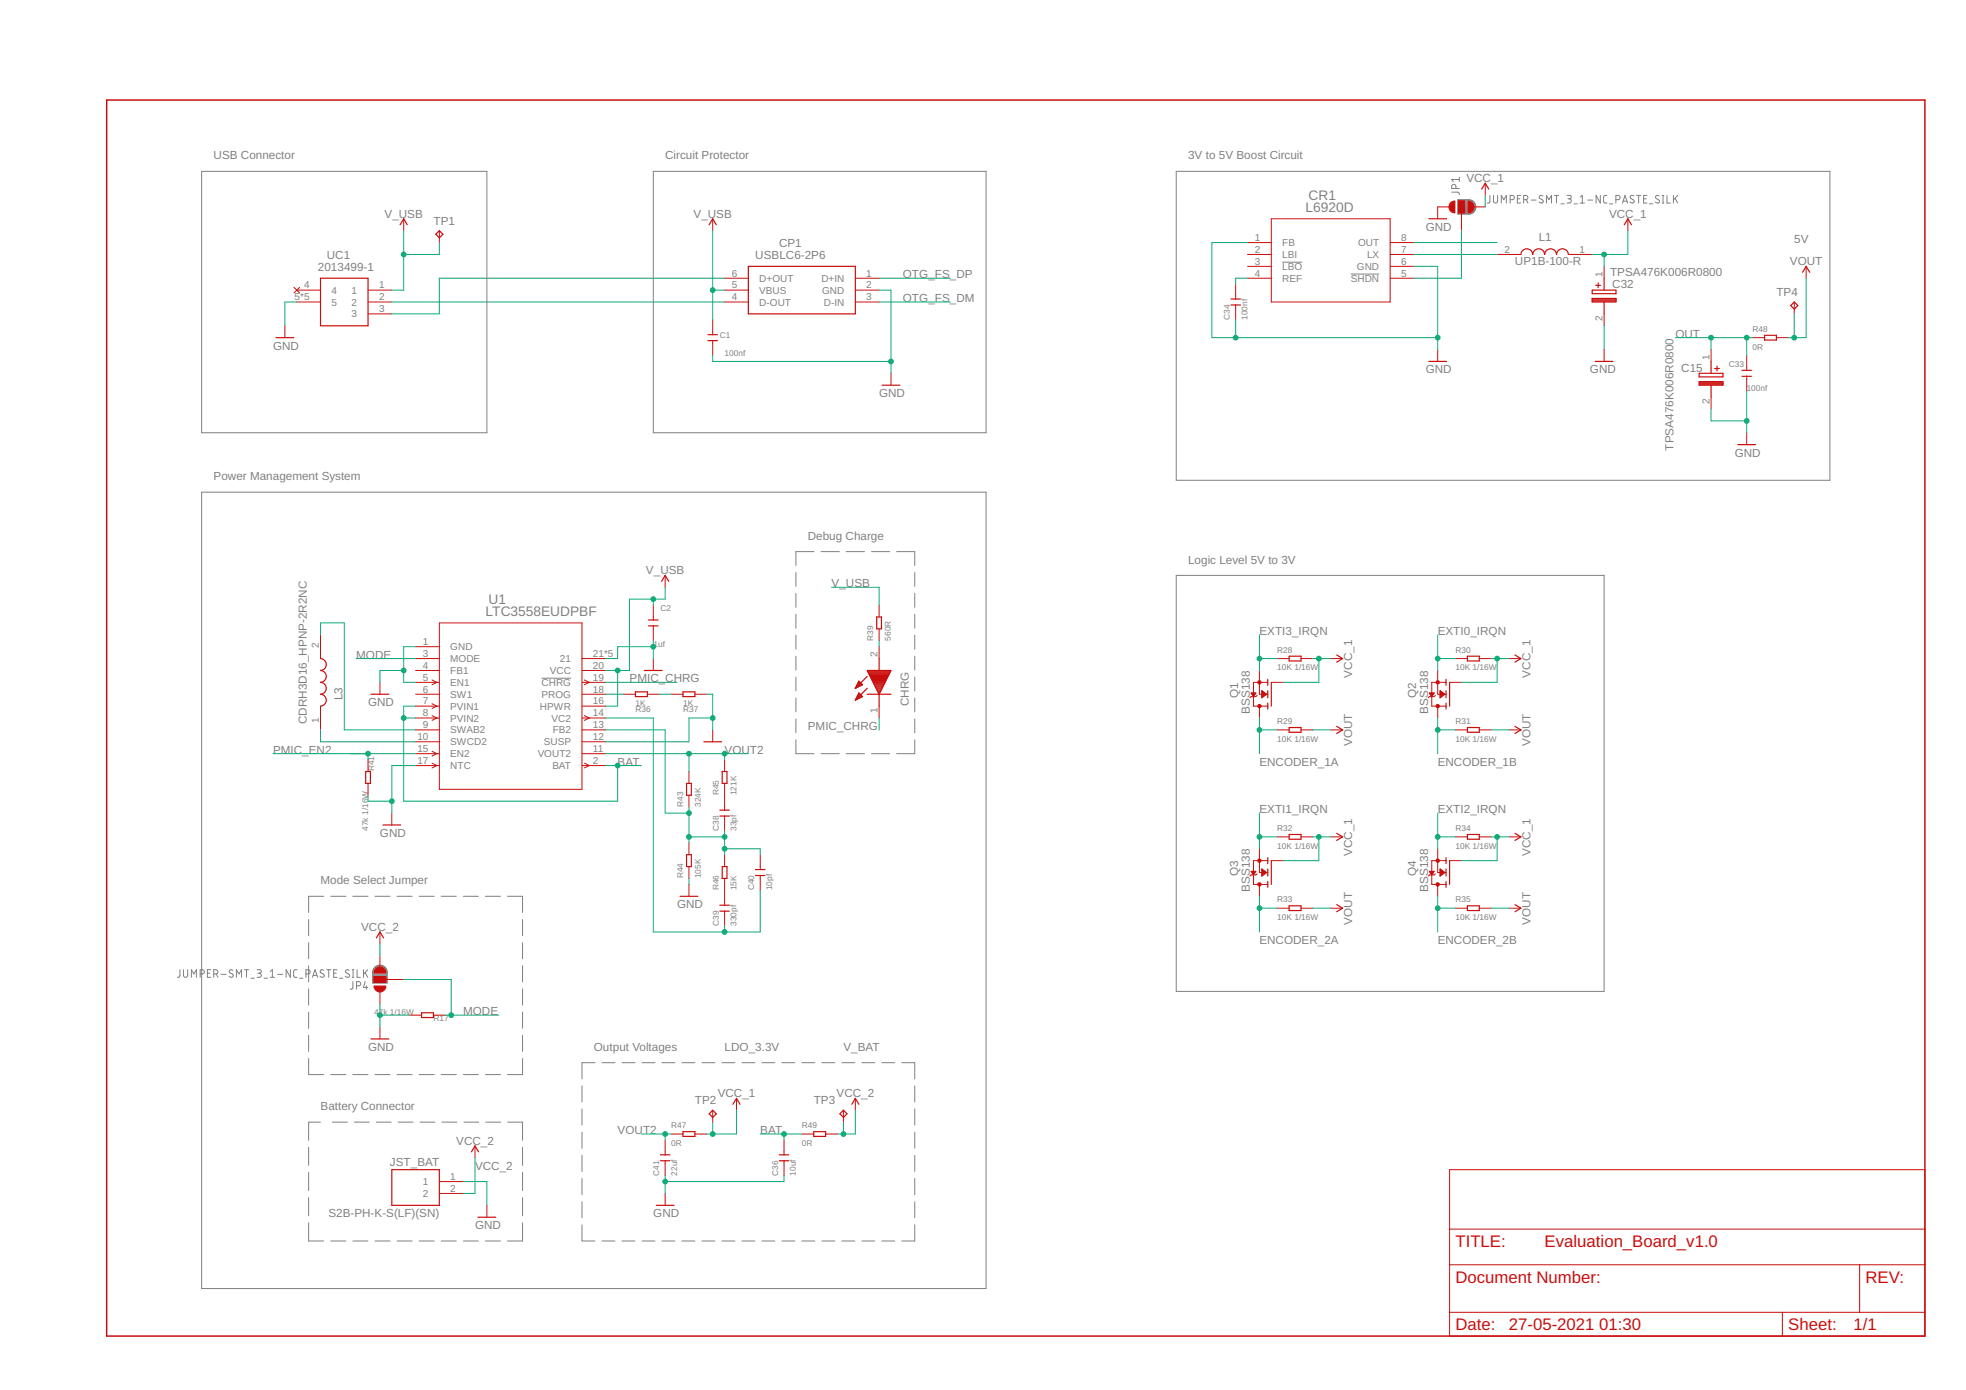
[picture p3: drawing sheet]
<svg xmlns="http://www.w3.org/2000/svg" width="420mm" height="297mm" viewBox="0 0 420 297" stroke-linecap="round" stroke-linejoin="round" font-family="sans-serif">
<g fill="none" stroke="#808080" stroke-width=".21">
<path d="M43.1 36.6h61v55.9h-61zM139.6 36.6h71.1v55.9h-71.1zM251.4 36.6h139.7v66h-139.7zM311.9 37.9v.9M311.9 38.4h-1.7l.4 .4M274 56h4.3M288.7 58.6h6M310.2 41.1h1.5l.2 .5M311.1 40.3v-.5a.46 .46 0 0 0-.4-.4 .46 .46 0 0 0-.5 .4v.5h1.7M318.4 41.8v1.4l-.2 .2h-.3M319.2 41.8v1.1a.44 .44 0 0 0 .4 .5 .44 .44 0 0 0 .5-.5v-1.1M320.8 43.4v-1.6l.6 .9 .5-.9v1.6"/>
<path d="M322.7 42.7h.5a.46 .46 0 0 0 .4-.5 .46 .46 0 0 0-.4-.4h-.5v1.6M324.3 42.5h.5M325 41.8h-.7v1.6h.7M325.6 42.7h.5a.46 .46 0 0 0 .4-.5 .46 .46 0 0 0-.4-.4h-.5v1.6M326.2 42.7l.3 .7M327.2 42.8h1.1M329.7 41.9l-.2-.1a.37 .37 0 0 0-.5 .1 .37 .37 0 0 0 .1 .5l.5 .3a.4 .4 0 0 1 .1 .6 .4 .4 0 0 1-.6 0l-.2-.1M330.5 43.4v-1.6l.5 .9 .6-.9v1.6M332.2 41.8h.9M332.6 41.8v1.6M333.6 43.6h.7M334.9 41.8h.5a.36 .36 0 0 1 .4 .3 .36 .36 0 0 1-.4 .4h-.3"/>
<path d="M335.3 42.5a.46 .46 0 0 1 .5 .4 .46 .46 0 0 1-.5 .5h-.4M336.4 43.6h.7M337.7 43.4h.9M337.7 42.1l.5-.3v1.6M339.3 42.8h1.1M342 41.8v1.6l-.9-1.6v1.6M343.4 41.8h-.5l-.2 .3v1.1l.2 .2h.5M344 43.6h.7M345.3 42.7h.5a.46 .46 0 0 0 .4-.5 .46 .46 0 0 0-.4-.4h-.5v1.6M346.8 43.4l.5-1.6 .5 1.6M346.9 43h.8M349.2 41.9l-.6-.1-.2 .3 .1 .3 .6 .3a.38 .38 0 0 1 .1 .5 .38 .38 0 0 1-.5 .2l-.4-.2"/>
<path d="M349.8 41.8h.8M350.2 41.8v1.6M351.3 42.5h.5M352 41.8h-.7v1.6h.7M352.5 43.6h.7M354.6 41.9l-.6-.1-.2 .3 .1 .3 .6 .3a.38 .38 0 0 1 .1 .5 .38 .38 0 0 1-.5 .2l-.3-.2M355.2 43.4h.4M355.2 41.8h.4M355.4 41.8v1.6M356.3 41.8v1.6h.7M357.6 41.8v1.6M358 42.4l.5 1"/>
<path d="M358.5 41.8l-.9 1M43.1 105.2h167.6v170.2h-167.6zM174 117.9h-3.9v2.9M175.5 117.9h3.9M180.8 117.9h3.9M186.2 117.9h3.9M191.6 117.9h3.9v2.9M170.1 122.3v3M170.1 126.8v3M170.1 131.3v3M170.1 135.7v3M195.5 122.3v3"/>
<path d="M195.5 126.8v3M195.5 131.3v3M195.5 135.7v3M251.4 123h91.4v88.9h-91.4zM115.7 144.9h6.3M170.1 140.2v3M170.1 144.7v3M170.1 149.2v2.9M170.1 153.6v3M170.1 158.1v3h3.9M195.5 140.2v3M195.5 144.7v3"/>
<path d="M195.5 149.2v2.9M195.5 153.6v3M195.5 158.1v3h-3.9M175.5 161.1h3.9M180.8 161.1h3.9M186.2 161.1h3.9M66 196.5v3.4M69.2 191.5h-3.2v3.5M70.7 191.5h3.2M75.4 191.5h3.2M80.1 191.5h3.3M84.9 191.5h3.2"/>
<path d="M89.6 191.5h3.2M94.3 191.5h3.2M99 191.5h3.2M103.7 191.5h3.3M108.5 191.5h3.2v3.5M111.7 196.5v3.4M38.5 207.2l-.1 1.4-.5 .3M39.2 207.2v1.2a.44 .44 0 0 0 .5 .5 .44 .44 0 0 0 .4-.5v-1.2M40.9 208.9v-1.7l.5 .9 .6-.9v1.7M42.8 208.1h.4a.46 .46 0 0 0 .5-.4 .46 .46 0 0 0-.5-.5h-.4v1.7M44.3 208h.6M45 207.2h-.7v1.7h.7"/>
<path d="M45.7 208.1h.4a.46 .46 0 0 0 .5-.4 .46 .46 0 0 0-.5-.5h-.4v1.7M46.2 208.1l.4 .8M47.2 208.2h1.1M49.8 207.4a.41 .41 0 0 0-.6-.1 .41 .41 0 0 0-.1 .5l.6 .4a.41 .41 0 0 1 0 .6 .41 .41 0 0 1-.6-.1l-.1-.1M50.5 208.9v-1.7l.6 .9 .5-.9v1.7M52.2 207.2h.9M52.7 207.2v1.7M53.6 209h.8M54.9 207.2h.6a.37 .37 0 0 1 .4 .4 .37 .37 0 0 1-.4 .4h-.4M55.4 208a.44 .44 0 0 1 .5 .4 .44 .44 0 0 1-.5 .5h-.5M56.5 209h.7M57.8 208.9h.9"/>
<path d="M57.8 207.6l.4-.4v1.7M59.3 208.2h1.1M62.1 207.2v1.7l-.9-1.7v1.7M63.5 207.2l-.5 .1-.2 .3v1l.2 .2 .5 .1M64 209h.7M65.4 208.1h.4a.46 .46 0 0 0 .5-.4 .46 .46 0 0 0-.5-.5h-.4v1.7M66 201.4v3.5M66 206.4v3.4M66 211.3v3.5M66 216.3v3.4M66.8 208.9l.5-1.7 .6 1.7M66.9 208.4h.8"/>
<path d="M69.2 207.4a.41 .41 0 0 0-.6-.1 .41 .41 0 0 0-.1 .5l.6 .4a.38 .38 0 0 1 .1 .5 .38 .38 0 0 1-.5 .1l-.3-.2M69.8 207.2h.9M70.3 207.2v1.7M71.3 208h.6M72 207.2h-.7v1.7h.7M72.5 209h.8M74.6 207.4a.41 .41 0 0 0-.6-.1 .41 .41 0 0 0-.1 .5l.6 .4a.38 .38 0 0 1 .2 .5 .38 .38 0 0 1-.6 .1l-.3-.2M75.3 208.9h.3M75.3 207.2h.3M75.4 209.8v1.4l-.5 .2M75.5 207.2v1.7M76.2 210.7h.4a.46 .46 0 0 0 .5-.5 .46 .46 0 0 0-.5-.4h-.4v1.6"/>
<path d="M76.3 207.2v1.7h.7M77.7 207.2v1.7M78 207.9l.6 1M78 209.8l-.3 1.2h.9M78.3 210.7v.7M78.6 207.2l-.9 1M111.7 201.4v3.5M111.7 206.4v3.4M111.7 211.3v3.5M111.7 216.3v3.4M66 221.2v3.5M66 226.2v3.4h3.2"/>
<path d="M68.5 239.8h-2.5v3.9M70.7 229.6h3.2M71 239.8h3.2M75.4 229.6h3.2M75.7 239.8h3.2M80.1 229.6h3.3M80.4 239.8h3.2M84.9 229.6h3.2M85.1 239.8h3.2M89.6 229.6h3.2M89.8 239.8h3.2M94.3 229.6h3.2"/>
<path d="M94.4 239.8h3.2M99 229.6h3.2M99.1 239.8h3.2M103.7 229.6h3.3M103.8 239.8h3.2M108.5 239.8h3.2v3.9M111.7 221.2v3.5M111.7 226.2v3.4h-3.2M124.4 232.1v3.4M124.4 237v3.4M127.1 227.1h-2.7v3.4M128.7 227.1h2.7"/>
<path d="M132.9 227.1h2.8M137.2 227.1h2.8M141.5 227.1h2.7M145.7 227.1h2.8M150 227.1h2.8M154.3 227.1h2.8M158.6 227.1h2.7M162.8 227.1h2.8M167.1 227.1h2.8M171.4 227.1h2.7M175.6 227.1h2.8M179.9 227.1h2.8"/>
<path d="M184.2 227.1h2.7M188.4 227.1h2.8M192.7 227.1h2.8v3.4M195.5 232.1v3.4M195.5 237v3.4M66 245.2v3.8M66 250.5v3.9M66 255.9v3.9M111.7 245.2v3.8M111.7 250.5v3.9M111.7 255.9v3.9M124.4 241.9v3.5"/>
<path d="M124.4 246.9v3.4M124.4 251.8v3.5M124.4 256.8v3.4M195.5 241.9v3.5M195.5 246.9v3.4M195.5 251.8v3.5M195.5 256.8v3.4M66 261.3v3.9h3.2M70.7 265.2h3.2M75.4 265.2h3.2M80.1 265.2h3.3M84.9 265.2h3.2"/>
<path d="M89.6 265.2h3.2M94.3 265.2h3.2M99 265.2h3.2M103.7 265.2h3.3M111.7 261.3v3.9h-3.2M124.4 261.7v3.5h2.7M128.7 265.2h2.7M132.9 265.2h2.8M137.2 265.2h2.8M141.5 265.2h2.7M145.7 265.2h2.8M150 265.2h2.8"/>
<path d="M154.3 265.2h2.8M158.6 265.2h2.7M162.8 265.2h2.8M167.1 265.2h2.8M171.4 265.2h2.7M175.6 265.2h2.8M179.9 265.2h2.8M184.2 265.2h2.7M188.4 265.2h2.8M195.5 261.7v3.5h-2.8"/>
</g>
<g fill="none" stroke="#808080" stroke-width=".25">
<path d="M311.6 45.7h2.7M311.6 45.4h3.2M311.6 45.2h3.4M311.6 45h3.6M311.6 44.8h3.7M311.6 44.6h3.7M311.6 44.3h3.8M311.6 44.1h3.8M311.6 43.9h3.7M311.6 43.7h3.7M311.6 43.4h3.6M311.6 43.2h3.4"/>
<path d="M311.6 43h3.1M311.6 42.8h2.7M315 43.2l-.4-.3-.7-.2h-2.3v3h2.8M315 45.2l-.6 .5M315 43.2l.2 .3M315.2 45l-.2 .2M315.2 43.5l.2 .7-.1 .5M315.3 44.7l-.1 .3M79.7 209.9h3M79.7 209.7h3M79.7 209.4h3M79.7 209.2h3"/>
<path d="M79.7 209h3M79.7 208.8h3M79.7 208.6h3M79.7 208.3h3M79.7 208.1h3M79.7 207.9h3M79.7 207.7h3M79.7 207.5h3M79.8 207.2h2.8M79.9 207h2.6M80 206.8a1.51 1.51 0 0 1 1.7-.4 1.51 1.51 0 0 1 1 1.4v2.3h-3v-2.6zM80.1 206.8h2.2"/>
<path d="M80.3 206.6h1.8M80.8 206.3h.8"/>
</g>
<g fill="none" stroke="#c90d0c" stroke-width=".25">
<path d="M68.5 59.5h10.2v10.1h-10.2zM85.5 48l.8-1.2 .7 1.2M93.1 50.1l.8-.8 .8 .8-.8 .7zM151.6 48l.7-1.2 .8 1.2M159.9 56.9h22.9v10.2h-22.9zM305.4 46.8h3.8M316.7 40.4l.7-1.2 .8 1.2M325 54.4a1.27 1.27 0 0 1 1.3-1.2 1.27 1.27 0 0 1 1.3 1.2 1.27 1.27 0 0 1 1.2-1.2 1.27 1.27 0 0 1 1.3 1.2 1.27 1.27 0 0 1 1.3-1.2 1.27 1.27 0 0 1 1.3 1.2 1.27 1.27 0 0 1 1.2-1.2 1.27 1.27 0 0 1 1.3 1.2M342.8 59.5v2.5M347.1 48l.8-1.2 .8 1.2M385.2 58.2l.8-1.3 .8 1.3M59 72.2h3.8"/>
<path d="M151.3 72.8h2M151.3 71.5h2M263.1 63.9h2M263.1 65.2h2M305.4 77.2h3.8M340.3 62h5.1v.8h-5.1zM340.3 63.8h5.1v.7h-5.1zM340.3 64.3h5.1M340.3 64.1h5.1M340.3 63.9h5.1M340.9 77.2h3.8M341 61h1.1"/>
<path d="M341.5 60.5v1M342.8 64.5v2.6M363.1 79.8h5.1v.7h-5.1zM365.7 77.2v2.6M366.4 78.8h1.1M366.9 78.3v1M372.3 79.1h2M377.1 71.6h2.5v1.1h-2.5zM383.5 64.5l.7 .8-.7 .8-.8-.8zM188.5 82.3h3.8M363.1 81.6h5.1v.7h-5.1zM363.1 82.1h5.1"/>
<path d="M363.1 81.9h5.1M363.1 81.7h5.1M365.7 82.3v2.6M371.4 95h3.8M372.3 80.4h2M138.6 133.8h2M138.6 132.5h2M141.4 124.2l.8-1.2 .7 1.2M187.4 131.8h1v2.6h-1zM285.7 140l1.2 .7-1.2 .8M323.8 140l1.2 .7-1.2 .8M68.5 140.7a1.27 1.27 0 0 1 1.2 1.3 1.27 1.27 0 0 1-1.2 1.3 1.27 1.27 0 0 1 1.2 1.2 1.27 1.27 0 0 1-1.2 1.3 1.27 1.27 0 0 1 1.2 1.3 1.27 1.27 0 0 1-1.2 1.3 1.27 1.27 0 0 1 1.2 1.2 1.27 1.27 0 0 1-1.2 1.3"/>
<path d="M79.3 148.4h3.8M135.8 147.8h2.5v1.1h-2.5zM137.7 143.3h3.8M146 147.8h2.5v1.1h-2.5zM150.4 158.5h3.8M182.8 147h.2M182.9 149.4h.3M182.9 146.8h.5M183 149.2h.6M183.1 146.6h.8M183.1 149h.9M183.2 146.3h1.1"/>
<path d="M183.2 148.8h1M183.3 146.1h.8M183.3 148.5h.7M183.4 145.9h.5M183.5 148.3h.3M183.5 145.7h.2M183.6 148.1l.7 .8-1.5 .7zM183.6 145.6l.7 .7-1.5 .8zM185.3 148.4h5.1M185.3 147.1l-2.5 2.5M185.3 144.5l-2.5 2.6M185.3 143.3h5.1l-2.5 5.1z"/>
<path d="M185.4 143.4h4.9M185.5 143.7h4.7M185.7 143.9h4.4M185.8 144.1h4.2M185.9 144.3h4M186 144.5h3.8M186.1 144.8h3.6M186.2 145h3.3M186.3 145.2h3.1M186.4 145.4h2.9M186.5 145.7h2.7M186.6 145.9h2.5"/>
<path d="M186.8 146.1h2.2M186.9 146.3h2M187 146.6h1.8M187.1 146.8h1.6M187.2 147h1.4M187.3 147.2h1.1M187.4 147.4h.9M187.5 147.7h.7M187.6 147.9h.5M187.7 148.1h.3M187.9 140.7v2.6M187.9 148.4v2.5"/>
<path d="M187.9 148.3h.1M270.9 145.2v1.3M270.9 147.6v1.5M270.9 150.3v1.2M271.7 145.8v5.1M275.5 140.2h2.5v1h-2.5zM275.5 155.5h2.5v1h-2.5zM285.7 155.2l1.2 .8-1.2 .7M309 145.2v1.3M309 147.6v1.5M309 150.3v1.2M309.8 145.8v5.1"/>
<path d="M313.6 140.2h2.5v1h-2.5zM313.6 155.5h2.5v1h-2.5zM323.8 155.2l1.2 .8-1.2 .7M78.1 164.9h1.1v2.5h-1.1zM81.8 176.3h3.8M146.7 167.4h1v2.5h-1zM153.8 174.4h2.1M153.8 173.1h2.1M154.3 164.9h1.1v2.5h-1.1zM275.5 178.3h2.5v1h-2.5zM285.7 178.1l1.2 .7-1.2 .8M313.6 178.3h2.5v1h-2.5z"/>
<path d="M323.8 178.1l1.2 .7-1.2 .8M145.3 191.5h3.8M146.7 182.6h1v2.6h-1zM153.8 194.7h2.1M153.8 193.4h2.1M154.3 185.2h1.1v2.5h-1.1zM161.5 187.1h2M161.5 185.8h2M270.9 183.3v1.3M270.9 185.7v1.5M270.9 188.4v1.2M271.7 183.9v5.1"/>
<path d="M275.5 193.6h2.5v1h-2.5zM285.7 193.3l1.2 .8-1.2 .7M309 183.3v1.3M309 185.7v1.5M309 188.4v1.2M309.8 183.9v5.1M313.6 193.6h2.5v1h-2.5zM323.8 193.3l1.2 .8-1.2 .7M80.4 200.4l.8-1.2 .8 1.2M90.1 216.4h2.5v1h-2.5zM79.3 222h3.8M151.6 238l.7-.7 .8 .7-.8 .8z"/>
<path d="M156.6 236l.8-1.3 .8 1.3M179.5 238l.8-.7 .7 .7-.7 .8zM182 236l.8-1.3 .8 1.3M83.7 250h10.2v7.6h-10.2zM100.8 246.1l.7-1.2 .8 1.2M140.3 257.6h3.8M141.1 248.1h2.1M141.1 246.8h2.1M146 241.8h2.5v1h-2.5zM166.5 248.1h2.1M166.5 246.8h2.1M173.9 241.8h2.5v1h-2.5z"/>
<path d="M102.2 260.1h3.8"/>
</g>
<g fill="none" stroke="#c90d0c" stroke-width=".21">
<path d="M317.4 39.2v2.5M86.3 46.8v2.5M93.9 49.3v2.5M152.3 46.8v2.5M154.9 59.5h5M182.8 59.5h5.1M266.6 59.5h5.1M266.6 51.8h5.1M266.6 54.4h5.1M266.6 56.9h5.1M271.7 46.8h25.4v17.7h-25.4zM297.1 59.5h5.1"/>
<path d="M297.1 51.8h5.1M297.1 54.4h5.1M297.1 56.9h5.1M309.8 44.2h-2.5v2.6M311.7 42.9h1.3v2.6h-1.3zM312.3 45.5v3.8M314.9 44.2h2.5M320 54.4h5M335.2 54.4h5.1M342.8 56.9v2.6M347.9 46.8v2.5M386 56.9v2.6"/>
<path d="M60.9 69.6v2.6M62.8 61.4l1.2 1.2M63.4 62h5.1M63.4 64.5h5.1M64 61.4l-1.2 1.2M78.7 62h5M78.7 64.5h5M78.7 67.1h5M152.3 68.3v3.2M152.3 72.8v3.2M154.9 62h5M154.9 64.5h5"/>
<path d="M182.8 62h5.1M182.8 64.5h5.1M190.4 79.8v2.5M264.1 60.7v3.2M264.1 65.2v3.1M307.3 74.7v2.5M342.8 67.1v2.5M342.8 74.7v2.5M365.7 74.7v2.5M373.3 76v3.1M374.6 72.2h2.5M379.6 72.2h2.6"/>
<path d="M383.5 64.5v2.6M365.7 84.9v2.5M373.3 80.4v3.2M373.3 92.5v2.5M68.5 135.7v5M88.8 138.2h5.1M93.9 133.1h30.5v35.6h-30.5zM139.6 129.3v3.2M139.6 133.8v3.1M142.2 123v2.5M187.9 129.3v2.5M187.9 134.4v2.5"/>
<path d="M187.9 138.2v2.5M68.5 150.9v5.1M81.2 145.8v2.6M88.8 148.4h5.1M88.8 145.8h5.1M88.8 150.9h5.1M88.8 140.7h5.1M88.8 156h5.1M88.8 143.3h5.1M88.8 153.4h5.1M88.8 158.5h5.1M92.3 145.3l1.1 .5-1.1 .5"/>
<path d="M92.3 150.4l1.1 .5-1.1 .5M92.3 152.9l1.1 .5-1.1 .5M124.4 148.4h5.1M124.4 145.8h5.1M124.4 150.9h5.1M124.4 140.7h5.1M124.4 156h5.1M124.4 143.3h5.1M124.4 153.4h5.1M124.4 158.5h5.1M124.9 152.9l1.1 .5-1.1 .5M124.9 145.3l1.1 .5-1.1 .5"/>
<path d="M133.3 148.4h2.5M138.3 148.4h2.6M139.6 140.7v2.6M143.4 148.4h2.6M148.5 148.4h2.5M152.3 156v2.5M187.9 150.9v2.5M267.4 148.1h1l-.5 .8zM267.5 148.2h.8M267.5 148.4h.7M267.6 148.5h.5M267.7 148.6h.4"/>
<path d="M267.8 148.7h.2M267.9 148.8h.1M268.6 148.6l-.2 .3h-1l-.3 .2M269.2 143.3v5.1h1.7M269.2 150.9v2.5M269.7 148.1h.6M269.7 148.8h.3M269.7 148.7h.5M269.7 148.6h.7M269.7 148.5h.8M269.7 148.2h.8M269.7 147.6l1 .8-1 .7z"/>
<path d="M269.7 149.1h.1M269.7 148.9h.2M269.7 148h.5M269.7 147.9h.3M269.7 147.7h.2M269.7 147.6h.1M270.9 145.8h-3v5.1h3M271.7 145.8h2.5M273 140.7h2.5M273 156h2.5M278 140.7h2.6M278 156h2.6"/>
<path d="M284.4 140.7h2.5M284.4 156h2.5M305.5 148.1h1l-.5 .8zM305.6 148.2h.8M305.6 148.4h.7M305.7 148.5h.5M305.8 148.6h.4M305.9 148.7h.2M306 148.8h.1M306.7 148.6l-.2 .3h-1l-.3 .2M307.3 143.3v5.1h1.7M307.3 150.9v2.5"/>
<path d="M307.8 148.1h.6M307.8 148.8h.3M307.8 148.7h.5M307.8 148.6h.7M307.8 148.5h.8M307.8 148.2h.8M307.8 149.1h.1M307.8 148.9h.2M307.8 148h.5M307.8 147.9h.3M307.8 147.7h.2M307.8 147.6h.1"/>
<path d="M307.8 147.6l1 .8-1 .7zM309 145.8h-3v5.1h3M309.8 145.8h2.5M311.1 140.7h2.5M311.1 156h2.5M316.1 140.7h2.6M316.1 156h2.6M322.5 140.7h2.5M322.5 156h2.5M78.7 162.3v2.6M78.7 167.4v2.5M83.7 173.8v2.5"/>
<path d="M88.8 161.1h5.1M88.8 163.6h5.1M92.3 160.5l1.1 .6-1.1 .5M92.3 163.1l1.1 .5-1.1 .5M124.4 161.1h5.1M124.4 163.6h5.1M124.9 163.1l1.1 .5-1.1 .5M147.2 164.9v2.5M147.2 169.9v2.6M154.9 162.3v2.6M154.9 167.4v5.7M154.9 174.4v3.2"/>
<path d="M273 178.8h2.5M278 178.8h2.6M284.4 178.8h2.5M311.1 178.8h2.5M316.1 178.8h2.6M322.5 178.8h2.5M81.2 199.2v2.5M147.2 180.1v2.5M147.2 185.2v2.5M147.2 189v2.5M154.9 182.6v2.6M154.9 187.7v5.7"/>
<path d="M154.9 194.7v3.2M162.5 182.6v3.2M162.5 187.1v3.2M267.4 186.2h1l-.5 .8zM267.4 186.2h1M267.5 186.4h.8M267.5 186.5h.7M267.6 186.6h.5M267.7 186.7h.4M267.8 186.8h.2M268.6 186.7l-.2 .3h-1l-.3 .2M269.2 181.4v5.1h1.7"/>
<path d="M269.2 189v2.5M269.7 185.7v1.5M269.7 186.9h.3M269.7 186.8h.5M269.7 186.7h.6M269.7 186.6h.8M269.7 186.4h.8M269.7 186.2h.7M269.7 185.7l1 .8-1 .7M269.7 187.2h.1M269.7 187.1h.2M269.7 186.1h.5"/>
<path d="M269.7 186h.3M269.7 185.9h.2M269.7 185.7h.1M270.9 183.9h-3v5.1h3M271.7 183.9h2.5M273 194.1h2.5M278 194.1h2.6M284.4 194.1h2.5M305.5 186.2h1l-.5 .8zM305.5 186.2h1M305.6 186.4h.8M305.6 186.5h.7"/>
<path d="M305.7 186.6h.5M305.8 186.7h.4M305.9 186.8h.2M306.7 186.7l-.2 .3h-1l-.3 .2M307.3 181.4v5.1h1.7M307.3 189v2.5M307.8 185.7v1.5M307.8 186.9h.3M307.8 186.8h.5M307.8 186.7h.6M307.8 186.6h.8M307.8 186.4h.8"/>
<path d="M307.8 186.2h.7M307.8 187.2h.1M307.8 187.1h.2M307.8 186.1h.5M307.8 186h.3M307.8 185.9h.2M307.8 185.7h.1M307.8 185.7l1 .8-1 .7M309 183.9h-3v5.1h3M309.8 183.9h2.5M311.1 194.1h2.5M316.1 194.1h2.6"/>
<path d="M322.5 194.1h2.5M79.9 208.7h2.6v1.3h-2.6zM81.2 204.2v2.6M81.2 211.9v2.5M81.2 219.5v2.5M82.5 209.3h3.8M87.5 216.9h2.6M92.6 216.9h2.6M152.3 237.3v2.5M157.4 234.7v2.6M180.3 237.3v2.5M182.8 234.7v2.6"/>
<path d="M93.9 252.5h5.1M93.9 255h5.1M101.5 244.9v2.5M104.1 257.6v2.5M142.2 243.6v3.2M142.2 248.1v3.1M142.2 255v2.6M143.4 242.3h2.6M148.5 242.3h2.5M167.6 243.6v3.2M167.6 248.1v3.1M171.4 242.3h2.5"/>
<path d="M176.4 242.3h2.6M309.8 250h101.6v35.5h-101.6zM309.8 270.3h101.6M309.8 262.7h101.6M397.4 270.3v10.1M309.8 280.4h101.6M380.9 280.4v5.1"/>
</g>
<path d="M22.8 21.4h388.6v264.1h-388.6z" fill="none" stroke="#c90d0c" stroke-width=".32"/>
<g fill="#c90d0c" stroke="#c90d0c" stroke-width=".21">
<path d="M313.7 42.9a1.27 1.27 0 0 1 1.3 1.3 1.27 1.27 0 0 1-1.3 1.3z" fill-rule="evenodd"/>
<path d="M310 43.4l.5-.4 .4-.1v2.6a1.26 1.26 0 0 1-1.1-.8 1.26 1.26 0 0 1 .2-1.3z" fill-rule="evenodd"/>
<path d="M80.3 207a1.26 1.26 0 0 1 1.4-.3 1.26 1.26 0 0 1 .8 1.2h-2.6l.1-.4z" fill-rule="evenodd"/>
<path d="M79.9 210.7h2.6a1.27 1.27 0 0 1-1.3 1.3 1.27 1.27 0 0 1-1.3-1.3z" fill-rule="evenodd"/>
<circle cx="269.2" cy="145.8" r=".36"/>
<circle cx="269.2" cy="150.9" r=".36"/>
<circle cx="307.3" cy="145.8" r=".36"/>
<circle cx="307.3" cy="150.9" r=".36"/>
<circle cx="269.2" cy="183.9" r=".36"/>
<circle cx="269.2" cy="189" r=".36"/>
<circle cx="307.3" cy="183.9" r=".36"/>
<circle cx="307.3" cy="189" r=".36"/>
</g>
<g fill="#c90d0c" stroke="#c90d0c" stroke-width=".21">
<path d="M311.7 42.9h1.3v2.6h-1.3z"/>
<path d="M79.9 208.7h2.6v1.3h-2.6z"/>
</g>
<g fill="none" stroke="#0dab76" stroke-width=".21">
<path d="M86.3 49.3v12.7h-2.6M93.9 51.8v2.6h-7.6M152.3 49.3v19M154.9 59.5h-61v7.6h-10.2M187.9 59.5h15.2M266.6 51.8h-7.6v20.4h48.3M266.6 59.5h-2.5v1.2M302.2 51.8h17.8M302.2 56.9h5.1v17.8M302.2 54.4h17.8M312.3 49.3v10.2h-10.1M317.4 41.7v2.5"/>
<path d="M342.8 54.4v2.5M347.9 49.3v5.1h-7.6M386 59.5v12.7h-3.8M63.4 64.5h-2.5v5.1M83.7 64.5h71.2M152.3 62h2.6M152.3 76v1.2h38.1M187.9 62h2.5v17.8M187.9 64.5h15.2M264.1 68.3v3.9M342.8 69.6v5.1M358.1 72.2h16.5"/>
<path d="M365.7 72.2v2.5M373.3 72.2v3.8M383.5 67.1v5.1M365.7 87.4v2.5h7.6M373.3 83.6v8.9M68.5 135.7v-2.6h5.1v22.9h15.2M88.8 138.2h-2.5v7.6h2.5M139.6 128v1.3M139.6 136.9v3.8M139.6 138.2h-7.6v2.5h-2.5M142.2 125.5v2.5h-7.7v15.3h-5M177.7 125.5h10.2v3.8"/>
<path d="M187.9 136.9v1.3M269.2 135.7v7.6M307.3 135.7v7.6M68.5 156v2.5h20.3M76.1 140.7h12.7M86.3 153.4h2.5M86.3 143.3h-5.1v2.5M88.8 150.9h-2.5v20.3h45.7v-7.6M129.5 153.4h10.1v45.8h22.9v-8.9M129.5 148.4h3.8M129.5 156h12.7v17.8h5M129.5 145.8h15.2"/>
<path d="M132 143.3v7.6h-2.5M140.9 148.4h2.5M151 148.4h1.3v7.6M152.3 153.4h-5.1v5.1h-17.7M187.9 153.4v2.6M269.2 140.7h3.8M269.2 153.4v7.7M269.2 156h3.8M280.6 140.7h3.8M280.6 156h3.8M281.9 140.7v5.1h-7.7M307.3 153.4v7.7"/>
<path d="M307.3 140.7h3.8M307.3 156h3.8M318.7 140.7h3.8M318.7 156h3.8M320 140.7v5.1h-7.7M58.3 161.1h30.5M78.7 161.1v1.2M78.7 169.9v1.3h5M88.8 163.6h-5.1v10.2M129.5 163.6h7.6M129.5 161.1h30.4M147.2 161.1v3.8"/>
<path d="M147.2 172.5v7.6M147.2 178.8h7.7M154.9 161.1v1.2M154.9 177.6v5M269.2 178.8h3.8M269.2 173.8v7.6M280.6 178.8h3.8M281.9 178.8v5.1h-7.7M307.3 173.8v7.6M307.3 178.8h3.8M318.7 178.8h3.8M320 178.8v5.1h-7.7"/>
<path d="M147.2 187.7v1.3M154.9 197.9v1.3M154.9 181.4h7.6v1.2M269.2 191.5v7.7M269.2 194.1h3.8M280.6 194.1h3.8M307.3 191.5v7.7M307.3 194.1h3.8M318.7 194.1h3.8M81.2 201.7v2.5M81.2 214.4v5.1M81.2 216.9h6.3"/>
<path d="M86.3 209.3h10.1v7.6M95.2 216.9h11.4M152.3 239.8v2.5M157.4 237.3v5h-6.4M180.3 239.8v2.5M182.8 237.3v5h-3.8M99 252.5h5.1v5.1M101.5 247.4v7.6h-2.5M137.1 242.3h6.3M142.2 242.3v1.3M142.2 251.2v3.8M162.5 242.3h8.9"/>
<path d="M167.6 251.2v1.3h-25.4M167.6 242.3v1.3"/>
</g>
<g fill="#0dab76" stroke="#0dab76" stroke-width=".21">
<circle cx="190.4" cy="77.2" r=".51"/>
<circle cx="307.3" cy="72.2" r=".51"/>
<circle cx="264.1" cy="72.2" r=".51"/>
<circle cx="373.3" cy="89.9" r=".51"/>
<circle cx="139.6" cy="138.2" r=".51"/>
<circle cx="152.3" cy="153.4" r=".51"/>
<circle cx="83.7" cy="171.2" r=".51"/>
<circle cx="142.2" cy="252.5" r=".51"/>
<circle cx="86.3" cy="143.3" r=".51"/>
<circle cx="81.2" cy="216.9" r=".51"/>
<circle cx="86.3" cy="54.4" r=".51"/>
<circle cx="152.3" cy="62" r=".51"/>
<circle cx="132" cy="143.3" r=".51"/>
<circle cx="139.6" cy="128" r=".51"/>
<circle cx="281.9" cy="140.7" r=".51"/>
<circle cx="281.9" cy="178.8" r=".51"/>
<circle cx="320" cy="140.7" r=".51"/>
<circle cx="320" cy="178.8" r=".51"/>
<circle cx="152.3" cy="242.3" r=".51"/>
<circle cx="342.8" cy="54.4" r=".51"/>
<circle cx="180.3" cy="242.3" r=".51"/>
<circle cx="307.3" cy="140.7" r=".51"/>
<circle cx="269.2" cy="178.8" r=".51"/>
<circle cx="307.3" cy="178.8" r=".51"/>
<circle cx="269.2" cy="140.7" r=".51"/>
<circle cx="269.2" cy="156" r=".51"/>
<circle cx="383.5" cy="72.2" r=".51"/>
<circle cx="307.3" cy="156" r=".51"/>
<circle cx="269.2" cy="194.1" r=".51"/>
<circle cx="307.3" cy="194.1" r=".51"/>
<circle cx="96.4" cy="216.9" r=".51"/>
<circle cx="147.2" cy="173.8" r=".51"/>
<circle cx="147.2" cy="178.8" r=".51"/>
<circle cx="154.9" cy="178.8" r=".51"/>
<circle cx="154.9" cy="181.4" r=".51"/>
<circle cx="154.9" cy="199.2" r=".51"/>
<circle cx="147.2" cy="161.1" r=".51"/>
<circle cx="154.9" cy="161.1" r=".51"/>
<circle cx="142.2" cy="242.3" r=".51"/>
<circle cx="365.7" cy="72.2" r=".51"/>
<circle cx="373.3" cy="72.2" r=".51"/>
<circle cx="86.3" cy="153.4" r=".51"/>
<circle cx="132" cy="163.6" r=".51"/>
<circle cx="167.6" cy="242.3" r=".51"/>
<circle cx="78.7" cy="161.1" r=".51"/>
</g>
<g font-size="3.6" fill="#c90d0c">
<text x="311.1" y="266.5">TITLE:</text>
<text x="330.1" y="266.5">Evaluation_Board_v1.0</text>
<text x="311.1" y="274.1">Document Number:</text>
<text x="398.7" y="274.1">REV:</text>
<text x="311.1" y="284.2">Date:</text>
<text x="322.5" y="284.2">27-05-2021</text>
<text x="341.8" y="284.2">01:30</text>
<text x="382.2" y="284.2">Sheet:</text>
<text x="396.1" y="284.2">1/1</text>
</g>
<g font-size="2.9" fill="#808080">
<text x="279" y="45.3">L6920D</text>
<text x="279.7" y="42.7">CR1</text>
<text x="103.8" y="131.6">LTC3558EUDPBF</text>
<text x="104.4" y="129.1">U1</text>
</g>
<g font-size="2.5" fill="#808080">
<text x="45.6" y="34.1">USB Connector</text>
<text x="142.2" y="34.1">Circuit Protector</text>
<text x="253.9" y="34.1">3V to 5V Boost Circuit</text>
<text x="313.4" y="38.9">VCC_1</text>
<text x="82.2" y="46.5">V_USB</text>
<text x="148.2" y="46.5">V_USB</text>
<text x="343.9" y="46.5">VCC_1</text>
<text x="92.6" y="48">TP1</text>
<text x="166.5" y="52.7">CP1</text>
<text x="304.7" y="49.3">GND</text>
<text x="328.8" y="51.5">L1</text>
<text x="383.4" y="51.8">5V</text>
<text x="67.9" y="57.8">2013499-1</text>
<text x="69.9" y="55.3">UC1</text>
<text x="161.4" y="55.3">USBLC6-2P6</text>
<text x="193" y="59.5">OTG_FS_DP</text>
<text x="323.8" y="56.5">UP1B-100-R</text>
<text x="344.1" y="59.1">TPSA476K006R0800</text>
<text x="382.5" y="56.7">VOUT</text>
<text x="193" y="64.5">OTG_FS_DM</text>
<text x="344.6" y="61.6">C32</text>
<text x="379.6" y="63.3">TP4</text>
<text x="58.3" y="74.7">GND</text>
<text x="358" y="72.2">OUT</text>
<text x="304.7" y="79.8">GND</text>
<text x="339.8" y="79.8">GND</text>
<text x="359.3" y="79.4">C15</text>
<text x="187.9" y="84.9">GND</text>
<text x="357.7" y="96.3" transform="rotate(-90 357.7 96.3)">TPSA476K006R0800</text>
<text x="370.7" y="97.6">GND</text>
<text x="45.6" y="102.6">Power Management System</text>
<text x="172.6" y="115.3">Debug Charge</text>
<text x="138.1" y="122.7">V_USB</text>
<text x="177.7" y="125.5">V_USB</text>
<text x="253.9" y="120.4">Logic Level 5V to 3V</text>
<text x="269.2" y="135.7">EXTI3_IRQN</text>
<text x="307.3" y="135.7">EXTI0_IRQN</text>
<text x="76.1" y="140.7">MODE</text>
<text x="73.2" y="149.6" transform="rotate(-90 73.2 149.6)">L3</text>
<text x="134.5" y="145.8">PMIC_CHRG</text>
<text x="264.6" y="149.2" transform="rotate(-90 264.6 149.2)">Q1</text>
<text x="289" y="144.8" transform="rotate(-90 289 144.8)">VCC_1</text>
<text x="302.7" y="149.2" transform="rotate(-90 302.7 149.2)">Q2</text>
<text x="327.1" y="144.8" transform="rotate(-90 327.1 144.8)">VCC_1</text>
<text x="65.6" y="154.7" transform="rotate(-90 65.6 154.7)">CDRH3D16_HPNP-2R2NC</text>
<text x="78.7" y="150.9">GND</text>
<text x="172.6" y="156">PMIC_CHRG</text>
<text x="194.2" y="150.9" transform="rotate(-90 194.2 150.9)">CHRG</text>
<text x="267.1" y="152.5" transform="rotate(-90 267.1 152.5)">BSS138</text>
<text x="305.2" y="152.5" transform="rotate(-90 305.2 152.5)">BSS138</text>
<text x="58.3" y="161.1">PMIC_EN2</text>
<text x="154.9" y="161.1">VOUT2</text>
<text x="289" y="159.5" transform="rotate(-90 289 159.5)">VOUT</text>
<text x="327.1" y="159.5" transform="rotate(-90 327.1 159.5)">VOUT</text>
<text x="132" y="163.6">BAT</text>
<text x="269.2" y="163.6">ENCODER_1A</text>
<text x="307.3" y="163.6">ENCODER_1B</text>
<text x="269.2" y="173.8">EXTI1_IRQN</text>
<text x="307.3" y="173.8">EXTI2_IRQN</text>
<text x="81.2" y="178.8">GND</text>
<text x="289" y="182.9" transform="rotate(-90 289 182.9)">VCC_1</text>
<text x="327.1" y="182.9" transform="rotate(-90 327.1 182.9)">VCC_1</text>
<text x="68.5" y="189">Mode Select Jumper</text>
<text x="264.6" y="187.3" transform="rotate(-90 264.6 187.3)">Q3</text>
<text x="267.1" y="190.6" transform="rotate(-90 267.1 190.6)">BSS138</text>
<text x="302.7" y="187.3" transform="rotate(-90 302.7 187.3)">Q4</text>
<text x="305.2" y="190.6" transform="rotate(-90 305.2 190.6)">BSS138</text>
<text x="144.7" y="194.1">GND</text>
<text x="289" y="197.6" transform="rotate(-90 289 197.6)">VOUT</text>
<text x="327.1" y="197.6" transform="rotate(-90 327.1 197.6)">VOUT</text>
<text x="77.2" y="198.9">VCC_2</text>
<text x="269.2" y="201.7">ENCODER_2A</text>
<text x="307.3" y="201.7">ENCODER_2B</text>
<text x="99" y="216.9">MODE</text>
<text x="78.7" y="224.6">GND</text>
<text x="126.9" y="224.6">Output Voltages</text>
<text x="154.9" y="224.6">LDO_3.3V</text>
<text x="180.3" y="224.6">V_BAT</text>
<text x="68.5" y="237.3">Battery Connector</text>
<text x="148.5" y="236">TP2</text>
<text x="153.4" y="234.5">VCC_1</text>
<text x="173.9" y="236">TP3</text>
<text x="178.8" y="234.5">VCC_2</text>
<text x="97.5" y="244.6">VCC_2</text>
<text x="132" y="242.3">VOUT2</text>
<text x="162.5" y="242.3">BAT</text>
<text x="83.3" y="249.2">JST_BAT</text>
<text x="101.5" y="250">VCC_2</text>
<text x="70.2" y="260.1">S2B-PH-K-S(LF)(SN)</text>
<text x="101.5" y="262.6">GND</text>
<text x="139.6" y="260.1">GND</text>
</g>
<g font-size="2.1" fill="#808080">
<text x="268.2" y="51.5">1</text>
<text x="274" y="52.6">FB</text>
<text x="290.2" y="52.6">OUT</text>
<text x="299.4" y="51.5">8</text>
<text x="156.4" y="59.1">6</text>
<text x="185.1" y="59.1">1</text>
<text x="268.2" y="54">2</text>
<text x="268.2" y="56.6">3</text>
<text x="268.2" y="59.1">4</text>
<text x="274" y="55.1">LBI</text>
<text x="274" y="57.7">LBO</text>
<text x="290" y="57.7">GND</text>
<text x="292.2" y="55.1">LX</text>
<text x="299.4" y="59.1">5</text>
<text x="299.4" y="56.6">6</text>
<text x="299.4" y="54">7</text>
<text x="321.5" y="54">2</text>
<text x="337.5" y="54">1</text>
<text x="342.5" y="59.1" transform="rotate(-90 342.5 59.1)">1</text>
<text x="63" y="64.2">5*5</text>
<text x="65" y="61.7">4</text>
<text x="70.8" y="62.8">4</text>
<text x="70.8" y="65.3">5</text>
<text x="75.1" y="62.8">1</text>
<text x="75.1" y="65.3">2</text>
<text x="81" y="61.7">1</text>
<text x="81" y="64.2">2</text>
<text x="156.4" y="64.2">4</text>
<text x="156.4" y="61.7">5</text>
<text x="162.3" y="65.3">D-OUT</text>
<text x="162.3" y="62.8">VBUS</text>
<text x="162.3" y="60.2">D+OUT</text>
<text x="175.5" y="60.2">D+IN</text>
<text x="175.7" y="62.8">GND</text>
<text x="176.1" y="65.3">D-IN</text>
<text x="185.1" y="61.7">2</text>
<text x="185.1" y="64.2">3</text>
<text x="274" y="60.2">REF</text>
<text x="288.7" y="60.2">SHDN</text>
<text x="75.1" y="67.8">3</text>
<text x="81" y="66.7">3</text>
<text x="342.5" y="68.6" transform="rotate(-90 342.5 68.6)">2</text>
<text x="365.3" y="76.9" transform="rotate(-90 365.3 76.9)">1</text>
<text x="365.3" y="86.4" transform="rotate(-90 365.3 86.4)">2</text>
<text x="90.4" y="137.8">1</text>
<text x="68.1" y="138.4" transform="rotate(-90 68.1 138.4)">2</text>
<text x="90.4" y="140.4">3</text>
<text x="90.4" y="142.9">4</text>
<text x="96.2" y="139">GND</text>
<text x="96.2" y="141.5">MODE</text>
<text x="119.7" y="141.5">21</text>
<text x="126.7" y="142.9">20</text>
<text x="126.7" y="140.4">21*5</text>
<text x="187.5" y="140.4" transform="rotate(-90 187.5 140.4)">2</text>
<text x="90.4" y="145.5">5</text>
<text x="90.4" y="148">6</text>
<text x="96.2" y="144">FB1</text>
<text x="96.2" y="146.6">EN1</text>
<text x="96.2" y="149.1">SW1</text>
<text x="115.7" y="149.1">PROG</text>
<text x="115.7" y="146.6">CHRG</text>
<text x="117.5" y="144">VCC</text>
<text x="126.7" y="148">18</text>
<text x="126.7" y="145.5">19</text>
<text x="68.1" y="154.4" transform="rotate(-90 68.1 154.4)">1</text>
<text x="90.4" y="150.5">7</text>
<text x="90.4" y="153.1">8</text>
<text x="90.4" y="155.6">9</text>
<text x="96.2" y="151.7">PVIN1</text>
<text x="96.2" y="154.2">PVIN2</text>
<text x="115.4" y="151.7">HPWR</text>
<text x="117.9" y="154.2">VC2</text>
<text x="126.7" y="155.6">13</text>
<text x="126.7" y="153.1">14</text>
<text x="126.7" y="150.5">16</text>
<text x="187.5" y="152.4" transform="rotate(-90 187.5 152.4)">1</text>
<text x="89.2" y="158.2">10</text>
<text x="89.2" y="160.7">15</text>
<text x="96.2" y="156.7">SWAB2</text>
<text x="96.2" y="159.3">SWCD2</text>
<text x="96.2" y="161.8">EN2</text>
<text x="114.9" y="161.8">VOUT2</text>
<text x="116.2" y="159.3">SUSP</text>
<text x="118.1" y="156.7">FB2</text>
<text x="126.7" y="160.7">11</text>
<text x="126.7" y="158.2">12</text>
<text x="89.2" y="163.2">17</text>
<text x="96.2" y="164.4">NTC</text>
<text x="118" y="164.4">BAT</text>
<text x="126.7" y="163.2">2</text>
<text x="90.4" y="253.3">1</text>
<text x="90.4" y="255.8">2</text>
<text x="96.2" y="252.1">1</text>
<text x="96.2" y="254.7">2</text>
</g>
<g font-size="1.8" fill="#808080">
<text x="262.8" y="68.4" transform="rotate(-90 262.8 68.4)">C34</text>
<text x="266.6" y="68.4" transform="rotate(-90 266.6 68.4)">100nf</text>
<text x="374.6" y="70.9">R48</text>
<text x="153.8" y="72.2">C1</text>
<text x="154.9" y="76">100nf</text>
<text x="374.6" y="74.7">0R</text>
<text x="369.5" y="78.5">C33</text>
<text x="373.3" y="83.6">100nf</text>
<text x="141.1" y="130.6">C2</text>
<text x="186.6" y="136.9" transform="rotate(-90 186.6 136.9)">R39</text>
<text x="190.4" y="136.9" transform="rotate(-90 190.4 136.9)">560R</text>
<text x="139.7" y="138.2">1uf</text>
<text x="273" y="143.3">10K 1/16W</text>
<text x="273" y="139.5">R28</text>
<text x="311.1" y="143.3">10K 1/16W</text>
<text x="311.1" y="139.5">R30</text>
<text x="135.8" y="150.9">1K</text>
<text x="135.8" y="152.2">R36</text>
<text x="146" y="150.9">1K</text>
<text x="146" y="152.2">R37</text>
<text x="273" y="154.7">R29</text>
<text x="311.1" y="154.7">R31</text>
<text x="273" y="158.5">10K 1/16W</text>
<text x="311.1" y="158.5">10K 1/16W</text>
<text x="79.9" y="164.9" transform="rotate(-90 79.9 164.9)">R41</text>
<text x="78.7" y="170.7" transform="rotate(-90 78.7 170.7)">W</text>
<text x="146" y="172.5" transform="rotate(-90 146 172.5)">R43</text>
<text x="149.8" y="172.5" transform="rotate(-90 149.8 172.5)">324K</text>
<text x="153.6" y="169.9" transform="rotate(-90 153.6 169.9)">R45</text>
<text x="157.4" y="169.9" transform="rotate(-90 157.4 169.9)">121K</text>
<text x="78.7" y="177.6" transform="rotate(-90 78.7 177.6)">47k 1/16</text>
<text x="153.6" y="177.6" transform="rotate(-90 153.6 177.6)">C38</text>
<text x="157.4" y="177.6" transform="rotate(-90 157.4 177.6)">33pf</text>
<text x="273" y="177.6">R32</text>
<text x="311.1" y="177.6">R34</text>
<text x="273" y="181.4">10K 1/16W</text>
<text x="311.1" y="181.4">10K 1/16W</text>
<text x="146" y="187.7" transform="rotate(-90 146 187.7)">R44</text>
<text x="149.8" y="187.7" transform="rotate(-90 149.8 187.7)">105K</text>
<text x="153.6" y="190.3" transform="rotate(-90 153.6 190.3)">R46</text>
<text x="157.4" y="190.3" transform="rotate(-90 157.4 190.3)">15K</text>
<text x="161.2" y="190.3" transform="rotate(-90 161.2 190.3)">C40</text>
<text x="165" y="190.3" transform="rotate(-90 165 190.3)">10pf</text>
<text x="153.6" y="197.9" transform="rotate(-90 153.6 197.9)">C39</text>
<text x="157.4" y="197.9" transform="rotate(-90 157.4 197.9)">330pf</text>
<text x="273" y="196.6">10K 1/16W</text>
<text x="273" y="192.8">R33</text>
<text x="311.1" y="196.6">10K 1/16W</text>
<text x="311.1" y="192.8">R35</text>
<text x="79.9" y="216.9">47k 1/16W</text>
<text x="92.6" y="218.2">R17</text>
<text x="143.4" y="244.9">0R</text>
<text x="143.4" y="241.1">R47</text>
<text x="171.4" y="244.9">0R</text>
<text x="171.4" y="241.1">R49</text>
<text x="140.9" y="251.2" transform="rotate(-90 140.9 251.2)">C41</text>
<text x="144.7" y="251.2" transform="rotate(-90 144.7 251.2)">22uf</text>
<text x="166.3" y="251.2" transform="rotate(-90 166.3 251.2)">C36</text>
<text x="170.1" y="251.2" transform="rotate(-90 170.1 251.2)">10uf</text>
</g>
</svg>
